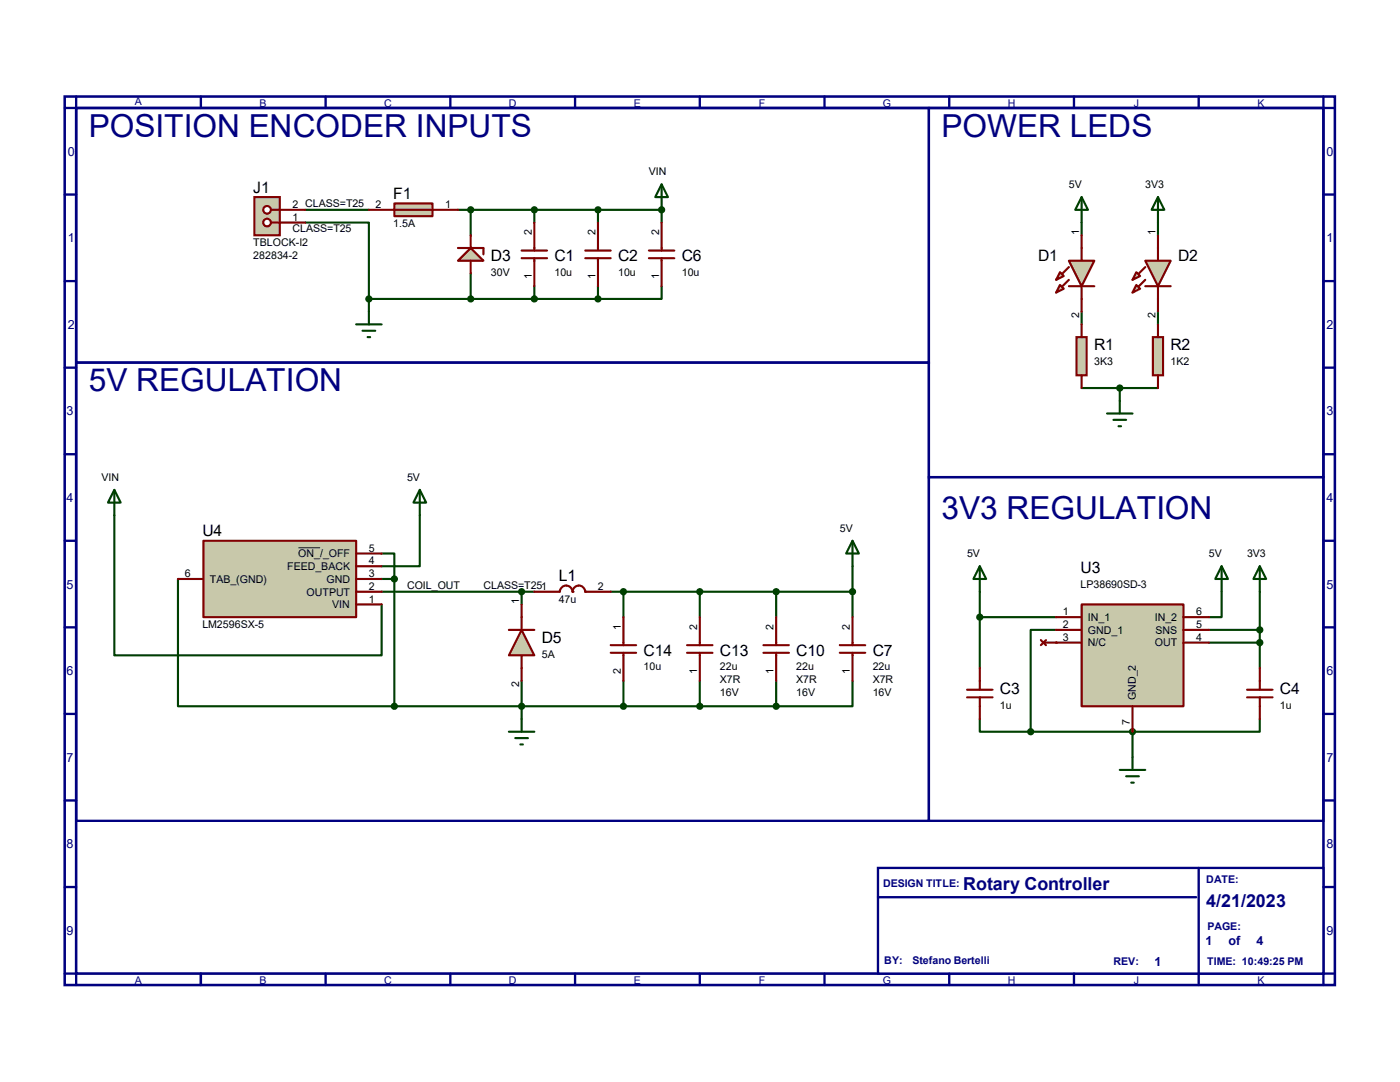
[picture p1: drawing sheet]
<svg xmlns="http://www.w3.org/2000/svg" width="279mm" height="216mm" viewBox="0 0 279 216" stroke-linecap="round" stroke-linejoin="round" font-family="sans-serif">
<path d="M12.9 19.3h253.5v177.3h-253.5zM15.2 21.5h248.9v172.8h-248.9z" fill="none" stroke="#000080" stroke-width=".51"/>
<path d="M15.2 19.3v2.2h-2.3M40.1 19.3v2.2" fill="none" stroke="#000080" stroke-width=".47"/>
<path d="M175.2 173.2h88.9v21.1h-88.9z" fill="#fff" stroke="#000080" stroke-width=".47"/>
<g fill="none" stroke="#000080" stroke-width=".47">
<path d="M65 19.3v2.2M89.9 19.3v2.2M114.8 19.3v2.2M139.7 19.3v2.2M164.5 19.3v2.2M189.4 19.3v2.2M214.3 19.3v2.2M239.2 19.3v2.2M264.1 19.3v2.2h2.3M12.9 38.8h2.3M264.1 38.8h2.3M12.9 56.1h2.3"/>
<path d="M264.1 56.1h2.3M12.9 73.4h2.3M264.1 73.4h2.3M12.9 90.6h2.3M264.1 90.6h2.3M12.9 107.9h2.3M264.1 107.9h2.3M12.9 125.2h2.3M264.1 125.2h2.3M12.9 142.5h2.3M12.9 159.7h2.3M264.1 142.5h2.3"/>
<path d="M264.1 159.7h2.3M12.9 177h2.3M175.2 179h63.5M239.2 173.2v23.4M264.1 177h2.3M12.9 194.3h2.3v2.3M40.1 194.3v2.3M65 194.3v2.3M89.9 194.3v2.3M114.8 194.3v2.3M139.7 194.3v2.3M164.5 194.3v2.3"/>
<path d="M189.4 194.3v2.3M214.3 194.3v2.3M266.4 194.3h-2.3v2.3"/>
</g>
<path d="M195.5 118.1v15.2M251.4 118.1v15.2M195.5 123.1h15.3M210.8 125.7h-5.1v20.3M195.5 143.5v2.5h10.2M205.7 146h20.3M226 146v5.1M251.4 143.5v2.5h-25.4" fill="none" stroke="#004000" stroke-width=".42"/>
<g fill="#004000">
<circle cx="210.8" cy="128.2" r=".21"/>
<circle cx="226" cy="146" r=".21"/>
</g>
<g fill="none" stroke="#004000" stroke-width=".42">
<path d="M60.9 41.9h12.7M91.4 41.9h27.9v2.5M93.9 41.9v5M93.9 54.6v5h25.4M106.6 41.9v2.5M106.6 57.1v2.5M119.3 57.1v2.5M132 57.1v2.5h-12.7M215.9 44.4v2.5M231.1 44.4v2.5M215.9 62.2v2.5M215.9 77.4h15.2"/>
<path d="M223.5 77.4v2.6M231.1 62.2v2.5M22.8 102.8v28h53.4v-10.2M35.5 115.5v25.4h43.2M76.2 110.4h2.5v5.1M76.2 115.5h2.5M76.2 118.1h30.4M78.7 115.5v25.4M83.8 102.8v10.2h-7.6M104.1 118.1v2.5M121.9 118.1h33v5M124.4 118.1v5"/>
<path d="M139.7 118.1v5M243.8 118.1v5h-2.5M104.1 135.8v7.7M124.4 135.8v5.1M139.7 135.8v5.1M154.9 135.8v5.1M170.1 135.8v5.1h-15.2M241.3 125.7h10.1M241.3 128.2h10.1M78.7 140.9h76.2"/>
</g>
<circle cx="132" cy="41.9" r=".21" fill="#004000"/>
<g fill="none" stroke="#004000" stroke-width=".42">
<path d="M60.9 44.4h12.7v15.2M73.6 59.6h20.3M73.6 59.6v2.6M119.3 41.9h12.7v2.5M154.9 118.1h15.2M170.1 113v10.1M195.5 113l1.3 2.5h-2.5zM195.5 113v5.1M243.8 113l1.3 2.5h-2.6zM243.8 113v5.1M251.4 113l1.3 2.5h-2.6zM251.4 113v5.1"/>
<path d="M223.5 153.6h5.1M224.7 154.9h2.6M225.8 156.2h.5M226 151.1v2.5"/>
</g>
<path d="M193 137.6h5.1M193 139.1h5.1M195.5 133.3v4.3M195.5 139.1v4.4M207.7 127.7l1 1M208.2 128.2h2.6M208.7 127.7l-1 1M248.9 137.6h5.1M248.9 139.1h5.1M251.4 133.3v4.3M251.4 139.1v4.4" fill="none" stroke="#800000" stroke-width=".42"/>
<g fill="#004000" stroke="#004000" stroke-width=".42">
<circle cx="226" cy="146" r=".51"/>
<circle cx="205.7" cy="146" r=".51"/>
<circle cx="195.5" cy="123.1" r=".51"/>
<circle cx="251.4" cy="128.2" r=".51"/>
<circle cx="251.4" cy="125.7" r=".51"/>
</g>
<path d="M215.9 120.6h20.3v20.3h-20.3z" fill="#c8c8aa" stroke="#800000" stroke-width=".42"/>
<path d="M210.8 123.1h5.1M210.8 125.7h5.1M210.8 128.2h5.1M236.2 123.1h5.1M236.2 125.7h5.1M236.2 128.2h5.1M226 140.9v5.1" fill="none" stroke="#800000" stroke-width=".42"/>
<path d="M40.6 107.9h30.5v15.2h-30.5z" fill="#c8c8aa" stroke="#800000" stroke-width=".42"/>
<path d="M35.5 115.5h5.1M71.1 118.1h5.1M71.1 115.5h5.1M71.1 113h5.1M71.1 110.4h5.1M111.7 118.1a1.27 1.27 0 0 1 1.3-1.3 1.27 1.27 0 0 1 1.3 1.3M71.1 120.6h5.1" fill="none" stroke="#800000" stroke-width=".42"/>
<path d="M59.6 109.3h4.3" fill="none" stroke="#000" stroke-width=".2"/>
<circle cx="78.7" cy="115.5" r=".51" fill="#004000" stroke="#004000" stroke-width=".42"/>
<path d="M22.8 97.7l1.3 2.6h-2.6zM22.8 97.7v5.1M101.6 146h5M102.8 147.3h2.6M103.8 148.5h.6M104.1 143.5v2.5" fill="none" stroke="#004000" stroke-width=".42"/>
<circle cx="114.3" cy="118.1" r=".21" fill="#800000"/>
<path d="M114.3 118.1a1.27 1.27 0 0 1 1.2-1.3 1.27 1.27 0 0 1 1.3 1.3" fill="none" stroke="#800000" stroke-width=".42"/>
<circle cx="116.8" cy="118.1" r=".21" fill="#800000"/>
<path d="M106.6 118.1h5.1M116.8 118.1h5.1M101.6 125.7h5M104.1 123.1v2.6M104.1 130.8v2.5" fill="none" stroke="#800000" stroke-width=".42"/>
<path d="M83.8 97.7l1.2 2.6h-2.5zM83.8 97.7v5.1M170.1 107.9l1.3 2.5h-2.5zM170.1 107.9v5.1" fill="none" stroke="#004000" stroke-width=".42"/>
<path d="M104.1 125.7l2.5 5.1h-5z" fill="#c8c8aa" stroke="#800000" stroke-width=".42"/>
<path d="M104.1 120.6v2.5M104.1 133.3v2.5M121.9 128.7h5.1M121.9 130.3h5.1M124.4 123.1v5.6M124.4 130.3v5.5" fill="none" stroke="#800000" stroke-width=".42"/>
<g fill="#004000" stroke="#004000" stroke-width=".42">
<circle cx="104.1" cy="118.1" r=".51"/>
<circle cx="104.1" cy="140.9" r=".51"/>
<circle cx="124.4" cy="118.1" r=".51"/>
</g>
<path d="M50.8 39.3h5v7.6h-5z" fill="#c8c8aa" stroke="#800000" stroke-width=".42"/>
<path d="M54.1 44.4h1.7" fill="none" stroke="#800000" stroke-width=".42"/>
<circle cx="53.3" cy="44.4" r=".76" fill="#fff" stroke="#800000" stroke-width=".42"/>
<path d="M54.1 41.9h1.7" fill="none" stroke="#800000" stroke-width=".42"/>
<circle cx="53.3" cy="41.9" r=".76" fill="#fff" stroke="#800000" stroke-width=".42"/>
<path d="M55.8 44.4h5.1M55.8 41.9h5.1" fill="none" stroke="#800000" stroke-width=".42"/>
<path d="M78.7 40.6h7.6v2.5h-7.6z" fill="#c8c8aa" stroke="#800000" stroke-width=".42"/>
<path d="M73.6 41.9h17.8M228.6 57.1h5M228.6 55.8l-2.6 2.6M228.6 53.3l-2.6 2.5M231.1 49.5v2.5M231.1 57.1v2.5" fill="none" stroke="#800000" stroke-width=".42"/>
<g fill="#c8c8aa" stroke="#800000" stroke-width=".42">
<path d="M228.6 52h5l-2.5 5.1z"/>
<path d="M226.8 56.9l.7 .7-1.5 .8z"/>
<path d="M226.8 54.3l.7 .8-1.5 .7z"/>
</g>
<path d="M213.3 57.1h5.1M213.3 55.8l-2.5 2.6M213.3 53.3l-2.5 2.5M215.9 49.5v2.5M215.9 57.1v2.5M231.1 46.9v2.6M231.1 59.6v2.6" fill="none" stroke="#800000" stroke-width=".42"/>
<g fill="#c8c8aa" stroke="#800000" stroke-width=".42">
<path d="M213.3 52h5.1l-2.5 5.1z"/>
<path d="M211.5 56.9l.8 .7-1.5 .8z"/>
<path d="M211.5 54.3l.8 .8-1.5 .7z"/>
</g>
<path d="M215.9 46.9v2.6M215.9 59.6v2.6" fill="none" stroke="#800000" stroke-width=".42"/>
<path d="M215.9 39.3l1.2 2.6h-2.5zM215.9 39.3v5.1M231.1 39.3l1.3 2.6h-2.6zM231.1 39.3v5.1" fill="none" stroke="#004000" stroke-width=".42"/>
<path d="M214.8 67.3h2.1v7.6h-2.1z" fill="#c8c8aa" stroke="#800000" stroke-width=".42"/>
<path d="M215.9 64.7v2.6M215.9 74.9v2.5" fill="none" stroke="#800000" stroke-width=".42"/>
<path d="M230.1 67.3h2v7.6h-2z" fill="#c8c8aa" stroke="#800000" stroke-width=".42"/>
<g fill="none" stroke="#800000" stroke-width=".42">
<path d="M104.1 51.5h5.1M104.1 50h5.1M106.6 44.4v5.6M106.6 51.5v5.6M116.8 51.5h5.1M116.8 50h5.1M119.3 44.4v5.6M119.3 51.5v5.6M129.5 51.5h5.1M129.5 50h5.1M132 44.4v5.6M132 51.5v5.6"/>
<path d="M231.1 64.7v2.6M231.1 74.9v2.5M137.1 130.3h5.1M137.1 128.7h5.1M139.7 123.1v5.6M139.7 130.3v5.5"/>
</g>
<path d="M71.1 64.7h5.1M72.3 66h2.6M73.4 67.3h.5M73.6 62.2v2.5M223.5 80v2.5M220.9 82.5h5.1M222.2 83.8h2.5M223.2 85h.5" fill="none" stroke="#004000" stroke-width=".42"/>
<g fill="#004000" stroke="#004000" stroke-width=".42">
<circle cx="119.3" cy="41.9" r=".51"/>
<circle cx="223.5" cy="77.4" r=".51"/>
<circle cx="124.4" cy="140.9" r=".51"/>
</g>
<path d="M93.9 49.5l2.6 2.5h-5.1z" fill="#c8c8aa" stroke="#800000" stroke-width=".42"/>
<path d="M91.4 49.5h5.1v1.3M93.9 46.9v2.6M93.9 52v2.6M152.4 130.3h5M152.4 128.7h5M154.9 123.1v5.6M154.9 130.3v5.5M167.6 130.3h5.1M167.6 128.7h5.1M170.1 123.1v5.6M170.1 130.3v5.5" fill="none" stroke="#800000" stroke-width=".42"/>
<g fill="#004000" stroke="#004000" stroke-width=".42">
<circle cx="139.7" cy="118.1" r=".51"/>
<circle cx="154.9" cy="118.1" r=".51"/>
<circle cx="139.7" cy="140.9" r=".51"/>
<circle cx="154.9" cy="140.9" r=".51"/>
<circle cx="78.7" cy="140.9" r=".51"/>
<circle cx="93.9" cy="41.9" r=".51"/>
<circle cx="106.6" cy="41.9" r=".51"/>
<circle cx="93.9" cy="59.6" r=".51"/>
<circle cx="106.6" cy="59.6" r=".51"/>
<circle cx="119.3" cy="59.6" r=".51"/>
<circle cx="132" cy="41.9" r=".51"/>
<circle cx="170.1" cy="118.1" r=".51"/>
<circle cx="73.6" cy="59.6" r=".51"/>
</g>
<path d="M132 36.8l1.3 2.5h-2.5zM132 36.8v5.1" fill="none" stroke="#004000" stroke-width=".42"/>
<path d="M15.2 21.5h170.2v50.8h-170.2zM185.4 21.5h78.7v73.7h-78.7zM15.2 72.3h170.2v91.5h-170.2zM185.4 95.2h78.7v68.6h-78.7z" fill="none" stroke="#000080" stroke-width=".47"/>
<g font-size="6.3" fill="#000080">
<text x="17.7" y="27.3">POSITION ENCODER INPUTS</text>
<text x="187.9" y="27.3">POWER LEDS</text>
<text x="17.7" y="78.1">5V REGULATION</text>
<text x="187.9" y="103.5">3V3 REGULATION</text>
</g>
<g font-size="3.6" fill="#000080">
<text x="192.2" y="177.5">Rotary Controller</text>
<text x="240.7" y="180.9">4/21/2023</text>
</g>
<g font-size="3.1">
<text x="50.5" y="38.4">J1</text>
<text x="78.5" y="39.7">F1</text>
<text x="98" y="52.1">D3</text>
<text x="110.7" y="52.1">C1</text>
<text x="123.4" y="52.1">C2</text>
<text x="136.1" y="52.1">C6</text>
<text x="207.2" y="52.1">D1</text>
<text x="235.1" y="52.1">D2</text>
<text x="218.4" y="69.9">R1</text>
<text x="233.6" y="69.9">R2</text>
<text x="40.4" y="107">U4</text>
<text x="111.5" y="116">L1</text>
<text x="215.6" y="114.3">U3</text>
<text x="108.1" y="128.3">D5</text>
<text x="128.4" y="130.9">C14</text>
<text x="143.7" y="130.9">C13</text>
<text x="158.9" y="130.9">C10</text>
<text x="174.2" y="130.9">C7</text>
<text x="199.6" y="138.5">C3</text>
<text x="255.4" y="138.5">C4</text>
</g>
<g font-size="2.5" fill="#000080">
<text x="13.5" y="31.1">0</text>
<text x="264.7" y="31.1">0</text>
<text x="13.5" y="48.3">1</text>
<text x="264.7" y="48.3">1</text>
<text x="13.5" y="65.6">2</text>
<text x="264.7" y="65.6">2</text>
<text x="13.3" y="82.9">3</text>
<text x="264.7" y="82.9">3</text>
<text x="13.3" y="100.2">4</text>
<text x="264.7" y="100.2">4</text>
<text x="13.3" y="117.4">5</text>
<text x="264.7" y="117.4">5</text>
<text x="13.3" y="134.7">6</text>
<text x="264.7" y="134.7">6</text>
<text x="13.3" y="152">7</text>
<text x="264.7" y="152">7</text>
<text x="13.3" y="169.2">8</text>
<text x="264.7" y="169.2">8</text>
<text x="13.3" y="186.5">9</text>
<text x="240.6" y="188.6">1</text>
<text x="245.2" y="188.6">of</text>
<text x="250.7" y="188.6">4</text>
<text x="264.7" y="186.5">9</text>
<text x="230.4" y="192.7">1</text>
</g>
<g font-size="2.1" fill="#000080">
<text x="26.9" y="21">A</text>
<text x="51.8" y="21.3">B</text>
<text x="76.7" y="21.3">C</text>
<text x="101.6" y="21.3">D</text>
<text x="126.5" y="21.3">E</text>
<text x="151.5" y="21.3">F</text>
<text x="176.2" y="21.3">G</text>
<text x="201.1" y="21.3">H</text>
<text x="226.3" y="21.3">J</text>
<text x="250.9" y="21.3">K</text>
<text x="176.3" y="177">DESIGN TITLE:</text>
<text x="240.7" y="176.1">DATE:</text>
<text x="241" y="185.5">PAGE:</text>
<text x="26.9" y="196.3">A</text>
<text x="51.8" y="196.3">B</text>
<text x="76.7" y="196.3">C</text>
<text x="101.6" y="196.3">D</text>
<text x="126.5" y="196.3">E</text>
<text x="151.5" y="196.3">F</text>
<text x="176.2" y="196.3">G</text>
<text x="176.5" y="192.4">BY:</text>
<text x="182.1" y="192.4">Stefano Bertelli</text>
<text x="201.1" y="196.3">H</text>
<text x="222.2" y="192.5">REV:</text>
<text x="226.3" y="196.3">J</text>
<text x="240.9" y="192.5">TIME: 10:49:25 PM</text>
<text x="251" y="196.3">K</text>
</g>
<g font-size="2.1">
<text x="129.5" y="35">VIN</text>
<text x="58.4" y="41.5">2 CLASS=T25</text>
<text x="75" y="41.5">2</text>
<text x="88.9" y="41.5">1</text>
<text x="213.3" y="37.5">5V</text>
<text x="228.6" y="37.5">3V3</text>
<text x="58.4" y="46.4">CLASS=T25</text>
<text x="58.4" y="44">1</text>
<text x="78.5" y="45.3">1.5A</text>
<text x="106.1" y="46.9" transform="rotate(-90 106.1 46.9)">2</text>
<text x="118.8" y="46.9" transform="rotate(-90 118.8 46.9)">2</text>
<text x="131.5" y="46.9" transform="rotate(-90 131.5 46.9)">2</text>
<text x="215.3" y="46.9" transform="rotate(-90 215.3 46.9)">1</text>
<text x="230.6" y="46.9" transform="rotate(-90 230.6 46.9)">1</text>
<text x="50.5" y="49.1">TBLOCK-I2</text>
<text x="50.5" y="51.6">282834-2</text>
<text x="98" y="55">30V</text>
<text x="106.1" y="55.8" transform="rotate(-90 106.1 55.8)">1</text>
<text x="110.7" y="55">10u</text>
<text x="118.8" y="55.8" transform="rotate(-90 118.8 55.8)">1</text>
<text x="123.4" y="55">10u</text>
<text x="131.5" y="55.8" transform="rotate(-90 131.5 55.8)">1</text>
<text x="136.1" y="55">10u</text>
<text x="215.3" y="63.4" transform="rotate(-90 215.3 63.4)">2</text>
<text x="230.6" y="63.4" transform="rotate(-90 230.6 63.4)">2</text>
<text x="218.4" y="72.8">3K3</text>
<text x="233.6" y="72.8">1K2</text>
<text x="20.3" y="96">VIN</text>
<text x="81.2" y="96">5V</text>
<text x="167.6" y="106.1">5V</text>
<text x="57.3" y="113.7">FEED_BACK</text>
<text x="59.5" y="111.2">ON_/_OFF</text>
<text x="73.6" y="112.6">4</text>
<text x="73.6" y="110.1">5</text>
<text x="193" y="111.2">5V</text>
<text x="241.3" y="111.2">5V</text>
<text x="248.9" y="111.2">3V3</text>
<text x="36.9" y="115.1">6</text>
<text x="41.9" y="116.3">TAB_(GND)</text>
<text x="61.2" y="118.8">OUTPUT</text>
<text x="65.2" y="116.3">GND</text>
<text x="73.6" y="117.7">2</text>
<text x="73.6" y="115.1">3</text>
<text x="81.2" y="117.5">COIL_OUT</text>
<text x="96.5" y="117.5">CLASS=T251</text>
<text x="119.3" y="117.7">2</text>
<text x="215.6" y="117.3">LP38690SD-3</text>
<text x="40.4" y="125.3">LM2596SX-5</text>
<text x="66.3" y="121.4">VIN</text>
<text x="73.6" y="120.2">1</text>
<text x="103.6" y="120.6" transform="rotate(-90 103.6 120.6)">1</text>
<text x="111.5" y="120.2">47u</text>
<text x="123.9" y="125.7" transform="rotate(-90 123.9 125.7)">1</text>
<text x="139.2" y="125.7" transform="rotate(-90 139.2 125.7)">2</text>
<text x="154.4" y="125.7" transform="rotate(-90 154.4 125.7)">2</text>
<text x="169.6" y="125.7" transform="rotate(-90 169.6 125.7)">2</text>
<text x="212.1" y="122.8">1</text>
<text x="212.1" y="125.3">2</text>
<text x="217.1" y="123.9">IN_1</text>
<text x="230.5" y="123.9">IN_2</text>
<text x="238.7" y="122.8">6</text>
<text x="238.7" y="125.3">5</text>
<text x="108.1" y="131.2">5A</text>
<text x="212.1" y="127.8">3</text>
<text x="217.1" y="126.4">GND_1</text>
<text x="217.1" y="129">N/C</text>
<text x="230.5" y="129">OUT</text>
<text x="230.6" y="126.4">SNS</text>
<text x="238.7" y="127.8">4</text>
<text x="103.6" y="137" transform="rotate(-90 103.6 137)">2</text>
<text x="123.9" y="134.5" transform="rotate(-90 123.9 134.5)">2</text>
<text x="128.4" y="133.8">10u</text>
<text x="139.2" y="134.5" transform="rotate(-90 139.2 134.5)">1</text>
<text x="143.7" y="133.8">22u</text>
<text x="143.7" y="136.3">X7R</text>
<text x="154.4" y="134.5" transform="rotate(-90 154.4 134.5)">1</text>
<text x="158.9" y="133.8">22u</text>
<text x="158.9" y="136.3">X7R</text>
<text x="169.6" y="134.5" transform="rotate(-90 169.6 134.5)">1</text>
<text x="174.2" y="133.8">22u</text>
<text x="174.2" y="136.3">X7R</text>
<text x="143.7" y="138.9">16V</text>
<text x="158.9" y="138.9">16V</text>
<text x="174.2" y="138.9">16V</text>
<text x="199.6" y="141.4">1u</text>
<text x="226.7" y="139.7" transform="rotate(-90 226.7 139.7)">GND_2</text>
<text x="255.4" y="141.4">1u</text>
<text x="225.5" y="144.7" transform="rotate(-90 225.5 144.7)">7</text>
</g>
</svg>
